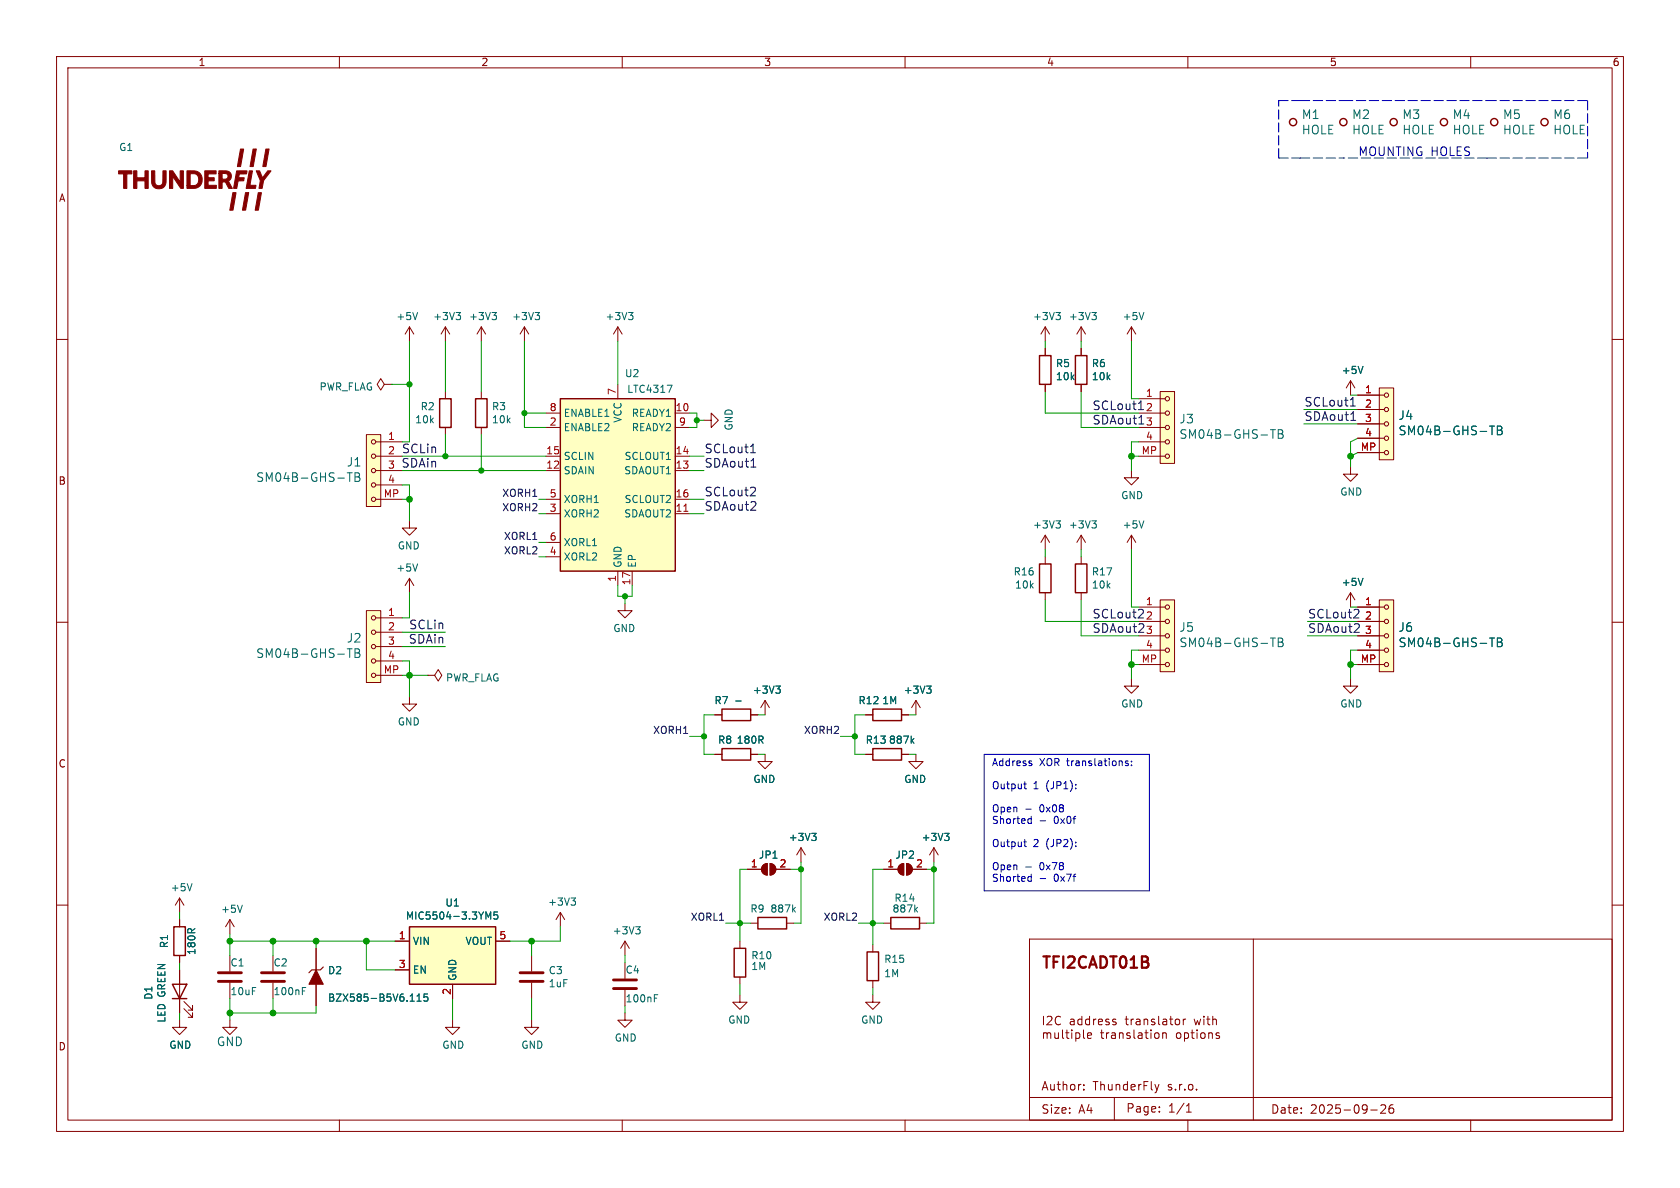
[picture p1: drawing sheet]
<svg xmlns="http://www.w3.org/2000/svg" width="297mm" height="210mm" viewBox="0 0 297 210" stroke-linecap="round" stroke-linejoin="round" font-family="sans-serif">
<g fill="none" stroke="#840000" stroke-width=".18">
<path d="M10 10h277v190h-277zM12 12h273v186h-273zM60 10v2M110 10v2M160 10v2M210 10v2M260 10v2M72.4 57.8l.8 1.3M72.4 57.8l-.8 1.3M72.4 57.8v2.5M78.7 57.8v2.5M78.7 57.8l-.7 1.3"/>
<path d="M78.7 57.8l.8 1.3M85.1 57.8v2.5M85.1 57.8l-.8 1.3M85.1 57.8l.8 1.3M92.7 57.8l-.8 1.3M92.7 57.8l.8 1.3M92.7 57.8v2.5M109.2 57.8l-.7 1.3M109.2 57.8l.8 1.3M109.2 57.8v2.5M10 60h2M78.7 69.2v1.3"/>
<path d="M78.7 75.6v1.2M85.1 69.2v1.3M85.1 75.6v1.2M124.5 74.3h1.2v-1.3l1.3 1.3-1.3 1.3v-1.3M285 60h2M72.4 92.1v1.2h-1.3l1.3 1.3 1.3-1.3h-1.3M10 110h2M285 110h2M132.1 153.7h2.5M134.9 153l.7-.3v2a1.02 1.02 0 0 1-.9-.6 1.02 1.02 0 0 1 .2-1.1zM136.1 152.7a1.02 1.02 0 0 1 1.1 1 1.02 1.02 0 0 1-1.1 1zM137.2 153.7h2.5"/>
<path d="M141.6 149.9l-.8 1.2M141.6 149.9l.8 1.2M141.6 149.9v2.5M156.2 153.7h2.5M159 153l.8-.3v2a1.02 1.02 0 0 1-1-.6 1.02 1.02 0 0 1 .2-1.1zM160.3 152.7a1.02 1.02 0 0 1 1 1 1.02 1.02 0 0 1-1 1zM161.3 153.7h2.5M10 160h2M130.8 175.9v1.3h-1.3l1.3 1.2 1.3-1.2h-1.3M130.8 166.4v1.2M130.8 172.7v1.3M132.7 163.2h1.3"/>
<path d="M139.1 163.2h1.2M156.2 163.2h1.3M162.6 163.2h1.2M182 166h103v32h-103zM184.5 179.7v1.5M185.1 179.8l.6-.1 .2 .1 .1 .3-1 1.1M187.5 179.8a.6 .6 0 0 0-.8 0 .6 .6 0 0 0-.2 .7M191.3 179.7v1.5M192.6 179.7v1.5M199.1 179.7v1.2M204.8 179.7v1.2M207 179.7v1.2"/>
<path d="M212.8 179.7v.1M213.5 179.7v1.2l.4 .3M214.4 179.7v1.5M221.6 166v32M285 160h2M60 198v2M110 198v2M160 198v2M182 194h103M184.5 182.6v1M185.1 182.8v.8M185.8 182.8v.8"/>
<path d="M186.5 183.4l.2 .2 .4-.2M187.1 182.6v1M187.8 183.4l.2 .2M188.6 183.4l.4 .2M189.3 180.2h.5l.1 1M189.5 182.6v1M190.2 182.6v1.5M190.9 183.3l-.3 .3-.4-.1M191.3 180.2h-.5l-.3 .2M191.5 183.4l.3 .2M191.6 192.6v.1M191.6 191.8v.1"/>
<path d="M192.3 183.4l.2 .2 .4-.1M192.6 180.2h-.4l-.3 .2M193.3 180.2v1M193.8 180.2h-.3l-.2 .2M194.8 183.4l.3 .2M194.9 180.5l-.2-.3h-.4l-.1 .7M195.6 182.6v1M196 180.2h-.3l-.2 .2M196.5 183.4l.2 .2 .5-.1M196.9 180.7h.4v.2l-.2 .3h-.3M197 182.6l.2 .2v.8M197 194v4"/>
<path d="M197.2 182.9l-.2 .1M197.3 180.2h-.4l-.2 .2M197.9 182.6v1M198.3 182.6l-.4 .1M198.5 182.8v.8M198.9 180.2h.6M199.8 183.4l-.2 .2-.4-.1M200 180.2v1M200.4 180.2h-.3l-.1 .2M200.5 183.4l.2 .2M200.9 180.2h.6v1M201.2 183.4l.2 .2 .5-.1"/>
<path d="M201.9 182.8v.8M202.3 180.3l.2-.1h.3l.1 1M202.3 180.2v1M202.6 183.4l.4 .2M203.5 182.6v1M204.1 183.3l.3 .3 .4-.1 .1-.2M204.1 180.2h-.3l-.3 .2M204.2 191.7l.3 1M204.5 192.7l-.1 .4M204.9 191.7l-.4 1M205 196.5v.1M205 195.7v.1"/>
<path d="M205.5 182.6v1M205.6 180.2h.6l.1 1M206.2 182.8v.8M206.8 180.2h.5M207.8 180.4l.2-.2 .5 .1v.6l-.1 .2M208.3 182.6l.4 .1 .1 .6-.3 .3-.4-.1-.1-.2M209.2 180.2v1M209.4 182.6h.4l.3 .3v.4l-.1 .2h-.6M209.4 182.6v1.5M209.6 180.2h-.3l-.1 .2M209.7 196.6h.9M209.7 195.5l.5-.4v1.5"/>
<path d="M210 198v2M210.5 182.6h.6M210.8 182.1v1.3l.3 .2M211.1 180.2l.3 1 .3-.8 .3 .8 .3-1M211.6 182.1v.1M211.6 182.6v1M212.4 182.6h.4l.2 .3v.4l-.2 .3-.4-.1-.1-.2v-.4zM212.8 180.2v1M213.3 180.2h.6M213.7 182.7l.2-.1h.4v1M213.7 182.6v1M214.4 180.3l.2-.1h.4v1"/>
<path d="M215.5 182.6h-.3l-.2 .2v.2l.5 .1v.4h-.5M242.3 196.2h1.2M244.1 195.4l.6-.1 .2 .1 .1 .3-1 1.1h1M246.3 195.3a.59 .59 0 0 0-.8 .6v.6l.2 .2 .4 .1 .2-.1 .1-.5-.1-.3h-.5l-.3 .3M260 198v2"/>
</g>
<path d="M77.7 70.5h2.1v5.1h-2.1zM84.1 70.5h2v5.1h-2zM129.8 167.6h2v5.1h-2zM134 162.2h5.1v2h-5.1zM157.5 162.2h5.1v2h-5.1z" fill="none" stroke="#840000" stroke-width=".25"/>
<g fill="#840000" stroke="#840000" stroke-width=".18">
<path d="M134.9 153l.7-.3v2a1.02 1.02 0 0 1-.9-.6 1.02 1.02 0 0 1 .2-1.1z"/>
<path d="M136.1 152.7a1.02 1.02 0 0 1 1.1 1 1.02 1.02 0 0 1-1.1 1z"/>
<path d="M159 153l.8-.3v2a1.02 1.02 0 0 1-1-.6 1.02 1.02 0 0 1 .2-1.1z"/>
<path d="M160.3 152.7a1.02 1.02 0 0 1 1 1 1.02 1.02 0 0 1-1 1z"/>
</g>
<g fill="none" stroke="#006464" stroke-width=".18">
<path d="M73.8 55.2l-.4 1.3M80.6 55.2h.8l-.4 .5M81.2 55.7l.2 .3v.3l-.2 .2M87 55.2h.8l-.5 .5M87.5 55.7l.3 .3v.3l-.3 .2M94.6 55.2h.8l-.4 .5M95.1 55.7l.3 .3v.3l-.3 .2M111.1 55.2h.8l-.4 .5M111.7 55.7l.2 .3v.3l-.2 .2M143.5 147.3h.8l-.4 .5M144 147.8l.3 .2v.3l-.3 .3M140.3 160.8l.3 .4"/>
<path d="M140.6 160.4l-.5 .5M161.8 160.8l.4 .4M162.2 160.4l-.5 .5"/>
</g>
<path d="M99.1 70.5h20.3v30.5h-20.3z" fill="#ffffc2"/>
<path d="M99.1 70.5h20.3v30.5h-20.3z" fill="none" stroke="#840000" stroke-width=".25"/>
<g fill="none" stroke="#840000" stroke-width=".18">
<path d="M96.5 73h2.6M96.5 75.6h2.6M109.2 67.9v2.6M119.4 73h2.5M119.4 75.6h2.5M96.5 80.6h2.6M96.5 83.2h2.6M96.5 88.3h2.6M96.5 90.8h2.6M96.5 95.9h2.6M96.5 98.4h2.6M119.4 80.6h2.5"/>
<path d="M119.4 83.2h2.5M119.4 88.3h2.5M119.4 90.8h2.5M109.2 101v2.5M111.8 101v2.5"/>
</g>
<path d="M120.9 90.4h.7" fill="none" stroke="#a90000" stroke-width=".18"/>
<path d="M118 68.1h.8l-.5 1.3" fill="none" stroke="#006464" stroke-width=".18"/>
<path d="M64.8 76.8h2.5v12.7h-2.5z" fill="#ffffc2"/>
<g fill="none" stroke="#840000" stroke-width=".18">
<path d="M184.8 57.8v2.5M184.8 57.8l-.8 1.3M184.8 57.8l.7 1.3M191.1 57.8v2.5M191.1 57.8l-.7 1.3M191.1 57.8l.8 1.3M64.8 76.8h2.5v12.7h-2.5zM66.4 78.1h4.7M67.9 67.9l-.6-1-.6 1 .6 1.1 .6-1.1h1.3M69.2 67.9h.1M184.8 61.6v1.3M184.8 67.9v1.3"/>
<path d="M191.1 61.6v1.3M191.1 67.9v1.3M66.4 80.6h4.7M66.4 83.2h4.7M66.4 85.7h4.7M66.4 88.3h4.7M184.8 94.6v2.6M184.8 98.4v1.3M184.8 94.6l-.8 1.3M184.8 94.6l.7 1.3M191.1 94.6l-.7 1.3M191.1 94.6l.8 1.3"/>
<path d="M191.1 94.6v2.6M191.1 98.4v1.3M75.6 119.4h1.2l.7-1 .6 1-.6 1-.7-1M75.6 119.4h.1M110.5 106.7v1.3h-1.3l1.3 1.2 1.3-1.2h-1.3M184.8 104.8v1.2M191.1 104.8v1.2M40.6 162.6l-.7 1.2M40.6 162.6l.8 1.2M40.6 162.6v2.5"/>
<circle cx="66" cy="78.1" r=".38"/>
<circle cx="66" cy="83.2" r=".38"/>
<circle cx="66" cy="80.6" r=".38"/>
<circle cx="66" cy="88.3" r=".38"/>
<circle cx="66" cy="85.7" r=".38"/>
</g>
<g fill="none" stroke="#006464" stroke-width=".18">
<path d="M186.7 55.2h.8l-.5 .5M187.2 55.7l.3 .3v.3l-.3 .2M193 55.2h.8l-.4 .5M193.6 55.7l.2 .3v.3l-.2 .2M61.4 83.6h.9M61.8 83.6v1.5M62.8 83.6h.5l.2 .1 .1 .3-.3 .3a.41 .41 0 0 1 .3 .4 .41 .41 0 0 1-.3 .4h-.5zM62.8 84.3h.5M186.7 92.1h.8l-.5 .5M187.2 92.6l.3 .2v.3l-.3 .2M193 92.1h.8l-.4 .5M193.6 92.6l.2 .2v.3l-.2 .2"/>
<path d="M42.8 160l-.4 1.3"/>
</g>
<g fill="#840000" stroke="#840000" stroke-width=".18">
<path d="M21 30.2h2.3v.5h-.9v2.6h-.5v-2.6h-.9z"/>
<path d="M23.6 30.2h.6v1.2h1.4v-1.2h.6v3.1h-.6v-1.3h-1.4v1.3h-.6z"/>
<path d="M26.8 30.2h.6v1.5a.78 .78 0 0 0 .3 1 .78 .78 0 0 0 1-.2l.1-2.3h.6v1.2a1.52 1.52 0 0 1-1.3 2 1.52 1.52 0 0 1-1.3-2z"/>
<path d="M30 30.2h.5l1.3 2 .1-2h.5v3.1h-.4l-1.5-2.1v2.1h-.5z"/>
<path d="M33.1 30.2h.6a1.61 1.61 0 0 1 2 1.5 1.61 1.61 0 0 1-2 1.6h-.6v-.5h.9a1.05 1.05 0 0 0 1.1-1.1 1.05 1.05 0 0 0-1.1-1h-.4v2.1h-.5z"/>
<path d="M36.2 30.2h2v.5h-1.4v.7h1.1v.6h-1.1v.8h1.4v.5h-2z"/>
<path d="M38.7 30.2h.6a1.12 1.12 0 0 1 1.6 1.2l-.5 .6 .7 1.3h-.7l-.6-1.1h-.5v1.1h-.6v-2.6h.6v1a.69 .69 0 0 0 1-.7 .79 .79 0 0 0-1-.3h-.6z"/>
<path d="M41.2 34.1h.5l-.5 2.8a.2 .2 0 0 1 0 .3 .2 .2 0 0 1-.3 0h-.3z"/>
<path d="M41.8 30.2h1.9l-.1 .5-1.3 .1-.1 .6h1l-.1 .6h-1l-.2 .8a.44 .44 0 0 1-.1 .4 .44 .44 0 0 1-.5 .1z"/>
<path d="M42.5 26.3h.6l-.6 3.1h-.5z"/>
<path d="M43.4 34.1h.6l-.6 3.1h-.5z"/>
<path d="M44.7 26.3h.6l-.5 3.1h-.6z"/>
<path d="M44.1 30.2h.5l-.4 2.6h1v.5h-1.7z"/>
<path d="M45.7 34.1h.5l-.5 3.1h-.6z"/>
<path d="M45.3 30.2h.6l.5 1.2 .9-1.2h.6l-.2 .4a3.6 3.6 0 0 0-1.2 2l-.2 .7h-.5l.2-1.4z"/>
<path d="M47 26.3h.6l-.5 2.6a.42 .42 0 0 1-.1 .5 .42 .42 0 0 1-.5 0z"/>
</g>
<path d="M183.8 62.9h2v5h-2zM190.1 62.9h2.1v5h-2.1zM183.8 99.7h2v5.1h-2zM190.1 99.7h2.1v5.1h-2.1z" fill="none" stroke="#840000" stroke-width=".25"/>
<path d="M72.4 163.8h15.2v10.2h-15.2z" fill="#ffffc2"/>
<path d="M72.4 163.8h15.2v10.2h-15.2z" fill="none" stroke="#840000" stroke-width=".25"/>
<g fill="none" stroke="#840000" stroke-width=".18">
<path d="M72.4 123.2v1.3h-1.3l1.3 1.2 1.3-1.2h-1.3M69.8 166.4h2.6M69.8 171.5h2.6M80 174v2.5M87.6 166.4h2.6M94 168.9v2.8M94 173.7v2.8M99.1 161.3l-.8 1.3M99.1 161.3l.7 1.3M99.1 161.3v2.5M110.5 179.1v1.2h1.3l-1.3 1.3-1.3-1.3h1.3M110.5 166.4l-.8 1.2"/>
<path d="M110.5 166.4l.8 1.2M110.5 166.4v2.5M110.5 170.2v2.8M110.5 175v2.8M80 180.3v1.3h1.3l-1.3 1.3-1.3-1.3h1.3M94 180.3v1.3h1.2l-1.2 1.3-1.3-1.3h1.3"/>
</g>
<path d="M101 158.7h.7l-.4 .5M101.5 159.2l.2 .3v.3l-.2 .2M85.9 161.2l.4 .9 .5-.9v1.3M88 161.2h-.6l-.1 .6 .2-.1 .4 .1 .1 .1v.5l-.2 .1-.5-.1M112.4 163.8h.8l-.5 .5M112.9 164.3l.3 .3v.3l-.3 .2M115.7 176.4h.4M115.7 175.8h.6" fill="none" stroke="#006464" stroke-width=".18"/>
<path d="M91.9 172h4.1M91.9 173.5h4.1M108.5 173.2h4M108.5 174.8h4" fill="none" stroke="#840000" stroke-width=".51"/>
<path d="M64.8 108h2.5v12.7h-2.5z" fill="#ffffc2"/>
<g fill="none" stroke="#840000" stroke-width=".18">
<path d="M64.8 108h2.5v12.7h-2.5zM66.4 109.2h4.7M66.4 111.8h4.7M66.4 114.3h4.7M66.4 116.8h4.7M66.4 119.4h4.7M72.4 102.2l.8 1.3M72.4 102.2l-.8 1.3M72.4 102.2v2.6M126.4 133.4h1.2M126.4 126.4h1.2M132.7 133.4h1.3"/>
<path d="M132.7 126.4h1.3M135.3 133.4v1.2h-1.3l1.3 1.3 1.2-1.3h-1.2M135.3 123.8l-.8 1.3M135.3 123.8l.7 1.3M135.3 123.8v2.6M153 133.4h1.3M153 126.4h1.3M159.4 133.4h1.3M159.4 126.4h1.3M161.9 133.4v1.2h-1.2l1.2 1.3 1.3-1.3h-1.3M161.9 123.8l-.7 1.3M161.9 123.8l.8 1.3"/>
<path d="M161.9 123.8v2.6M31.7 158.8v2.5M31.7 158.8l-.7 1.2M31.7 158.8l.8 1.2M31.7 162.6v1.2M31.7 168.9v1.3M31.7 171.5v7.6M32.5 178.3l1.5 1.5v-.7v.7h-.7M32.5 177l1.5 1.6v-.8v.8h-.7M40.6 168.9v2.8M40.6 173.7v2.8M48.3 168.9v2.8"/>
<path d="M48.3 173.7v2.8M55.9 167.6v3.9M55.9 174v3.8M154.3 175.9v1.3h-1.3l1.3 1.2 1.3-1.2h-1.3M154.3 167v1.3M154.3 173.4v1.2M31.7 180.3v1.3h1.3l-1.3 1.3-1.2-1.3h1.2M40.6 180.3v1.3h1.3l-1.3 1.3-1.2-1.3h1.2"/>
<circle cx="66" cy="114.3" r=".38"/>
<circle cx="66" cy="119.4" r=".38"/>
<circle cx="66" cy="111.8" r=".38"/>
<circle cx="66" cy="109.2" r=".38"/>
<circle cx="66" cy="116.8" r=".38"/>
</g>
<g fill="none" stroke="#006464" stroke-width=".18">
<path d="M73.8 99.7l-.4 1.3M61.4 114.7h.9M61.8 114.7v1.5M62.8 114.7h.5l.2 .1 .1 .3-.3 .3a.41 .41 0 0 1 .3 .4 .41 .41 0 0 1-.3 .4h-.5zM62.8 115.4h.5M130.1 123.9h.9M137.1 121.3h.8l-.4 .5M137.7 121.8l.2 .2v.3l-.2 .3M161.2 130.9l.4 .5M161.6 130.5l-.5 .5M163.8 121.3h.8l-.4 .5M164.4 121.8l.2 .2v.3l-.2 .3"/>
<path d="M33.9 156.2l-.4 1.3M53.5 175.2h.4M53.5 174.6h.6M72.5 177h.7M73.7 177h.7M73.7 176.1l.4-.4v1.3M75.6 175.7h-.6l-.1 .6 .2-.1 .4 .1 .2 .1-.1 .5-.2 .1-.5-.1"/>
</g>
<path d="M57.1 170.9l-.5 .6h-1.5l-.5 .5" fill="none" stroke="#840000" stroke-width=".2"/>
<path d="M55.9 171.5l1.2 2.5h-2.5z" fill="#840000" stroke="#840000" stroke-width=".18"/>
<path d="M38.6 172h4.1M38.6 173.5h4.1M46.2 172h4.1M46.2 173.5h4.1" fill="none" stroke="#840000" stroke-width=".51"/>
<g fill="none" stroke="#840000" stroke-width=".25">
<path d="M127.6 125.3h5.1v2.1h-5.1zM127.6 132.3h5.1v2.1h-5.1zM154.3 132.3h5.1v2.1h-5.1zM154.3 125.3h5.1v2.1h-5.1zM30.5 174h2.5l-1.3 2.5zM30.5 176.5h2.5M30.7 163.8h2.1v5.1h-2.1zM153.3 168.3h2v5.1h-2z"/>
<circle cx="255.3" cy="21.6" r=".63"/>
</g>
<path d="M205.1 69.2h2.5v12.7h-2.5z" fill="#ffffc2"/>
<g fill="none" stroke="#840000" stroke-width=".18">
<path d="M200 57.8l-.7 1.3M200 57.8l.8 1.3M200 57.8v2.5M201.3 70.5h4.7M201.3 73h4.7M201.3 75.6h4.7M201.3 78.1h4.7M205.1 69.2h2.5v12.7h-2.5zM238.8 67.3v2.6M238.8 67.3l-.8 1.3M238.8 67.3l.7 1.3M200 83.2v1.3h1.3l-1.3 1.2-1.2-1.2h1.2"/>
<path d="M200 94.6v2.6M200 94.6l-.7 1.3M200 94.6l.8 1.3M201.3 80.6h4.7M238.8 82.6v1.2h1.2l-1.2 1.3-1.3-1.3h1.3M238.8 104.8l-.8 1.2M238.8 104.8l.7 1.2M238.8 104.8v2.5M200 120v1.3h1.3l-1.3 1.3-1.2-1.3h1.2M238.8 120v1.3h1.2l-1.2 1.3-1.3-1.3h1.3"/>
<circle cx="206.4" cy="70.5" r=".38"/>
<circle cx="206.4" cy="75.6" r=".38"/>
<circle cx="206.4" cy="73" r=".38"/>
<circle cx="206.4" cy="78.1" r=".38"/>
<circle cx="206.4" cy="80.6" r=".38"/>
</g>
<path d="M202.2 55.2l-.4 1.3M224.6 76h.9M225 76v1.5M226 76h.5l.2 .1 .1 .3-.3 .3a.41 .41 0 0 1 .4 .4 .41 .41 0 0 1-.3 .4h-.6zM226 76.7h.5M241 64.8l-.5 1.2M202.2 92.1l-.4 1.2M241 102.2l-.5 1.3" fill="none" stroke="#006464" stroke-width=".18"/>
<g fill="none" stroke="#840000" stroke-width=".25">
<circle cx="264.2" cy="21.6" r=".63"/>
<circle cx="273" cy="21.6" r=".63"/>
</g>
<path d="M205.1 106h2.5v12.7h-2.5z" fill="#ffffc2"/>
<g fill="none" stroke="#840000" stroke-width=".18">
<path d="M201.3 107.3h4.7M201.3 109.9h4.7M201.3 112.4h4.7M201.3 114.9h4.7M201.3 117.5h4.7M205.1 106h2.5v12.7h-2.5z"/>
<circle cx="206.4" cy="109.9" r=".38"/>
<circle cx="206.4" cy="112.4" r=".38"/>
<circle cx="206.4" cy="117.5" r=".38"/>
<circle cx="206.4" cy="107.3" r=".38"/>
<circle cx="206.4" cy="114.9" r=".38"/>
</g>
<path d="M224.6 112.8h.9M225 112.8v1.5M226 112.8h.5l.2 .1 .1 .3-.3 .3a.41 .41 0 0 1 .4 .4 .41 .41 0 0 1-.3 .4h-.6zM226 113.5h.5" fill="none" stroke="#006464" stroke-width=".18"/>
<circle cx="237.5" cy="21.6" r=".63" fill="none" stroke="#840000" stroke-width=".25"/>
<path d="M243.8 106h2.6v12.7h-2.6z" fill="#ffffc2"/>
<g fill="none" stroke="#840000" stroke-width=".18">
<path d="M240 107.3h4.7M240 109.9h4.7M240 112.4h4.7M240 114.9h4.7M240 117.5h4.7M243.8 106h2.6v12.7h-2.6z"/>
<circle cx="245.1" cy="114.9" r=".38"/>
<circle cx="245.1" cy="112.4" r=".38"/>
<circle cx="245.1" cy="117.5" r=".38"/>
<circle cx="245.1" cy="107.3" r=".38"/>
<circle cx="245.1" cy="109.9" r=".38"/>
</g>
<path d="M263.3 112.8h.9M263.8 112.8v1.5M264.7 112.8h.5l.2 .1 .1 .3-.3 .3a.41 .41 0 0 1 .4 .4 .41 .41 0 0 1-.3 .4h-.6zM264.7 113.5h.5" fill="none" stroke="#006464" stroke-width=".18"/>
<path d="M243.8 68.6h2.6v12.7h-2.6z" fill="#ffffc2"/>
<g fill="none" stroke="#840000" stroke-width=".18">
<path d="M184.8 61.6v1.3M184.8 67.9v1.3M191.1 61.6v1.3M191.1 67.9v1.3M240 69.9h4.7M240 72.4h4.7M240 74.9h4.7M240 77.5h4.7M243.8 68.6h2.6v12.7h-2.6zM240 80h4.7M240 107.3h3.8M240 109.9h3.8"/>
<path d="M240 112.4h3.8M240 114.9h3.8M240 117.5h3.8M126.4 133.4h1.2M126.4 126.4h1.2M132.7 133.4h1.3M132.7 126.4h1.3M153 133.4h1.3M153 126.4h1.3M159.4 133.4h1.3M159.4 126.4h1.3M132.1 153.7h2.5"/>
<path d="M137.2 153.7h2.5M156.2 153.7h2.5M161.3 153.7h2.5M165.1 149.9l-.8 1.2M165.1 149.9l.8 1.2M165.1 149.9v2.5M31.7 162.6v1.2M31.7 168.9v1.3M31.7 171.5v2.5M31.7 176.5v2.6M55.9 167.6v3.9M55.9 174v3.8"/>
<path d="M69.8 166.4h2.6M69.8 171.5h2.6M80 174v2.5M87.6 166.4h2.6"/>
<circle cx="245.1" cy="74.9" r=".38"/>
<circle cx="245.1" cy="72.4" r=".38"/>
<circle cx="245.1" cy="69.9" r=".38"/>
<circle cx="245.1" cy="77.5" r=".38"/>
<circle cx="245.1" cy="80" r=".38"/>
</g>
<g fill="none" stroke="#006464" stroke-width=".18">
<path d="M241 64.8l-.5 1.2M263.3 75.3h.9M263.8 75.3v1.5M264.7 75.3h.5l.2 .2 .1 .3-.3 .2a.41 .41 0 0 1 .4 .4 .41 .41 0 0 1-.3 .4h-.6zM264.7 76h.5M241 102.2l-.5 1.3M263.3 112.8h.9M263.8 112.8v1.5M264.7 112.8h.5l.2 .1 .1 .3-.3 .3a.41 .41 0 0 1 .4 .4 .41 .41 0 0 1-.3 .4h-.6zM264.7 113.5h.5M130.1 123.9h.9M137.1 121.3h.8l-.4 .5"/>
<path d="M137.7 121.8l.2 .2v.3l-.2 .3M161.2 130.9l.4 .5M161.6 130.5l-.5 .5M163.8 121.3h.8l-.4 .5M164.4 121.8l.2 .2v.3l-.2 .3M143.5 147.3h.8l-.4 .5M144 147.8l.3 .2v.3l-.3 .3M167 147.3h.8l-.4 .5M167.5 147.8l.3 .2v.3l-.3 .3M72.5 177h.7M73.7 177h.7M73.7 176.1l.4-.4v1.3"/>
<path d="M75.6 175.7h-.6l-.1 .6 .2-.1 .4 .1 .2 .1-.1 .5-.2 .1-.5-.1M85.9 161.2l.4 .9 .5-.9v1.3M88 161.2h-.6l-.1 .6 .2-.1 .4 .1 .1 .1v.5l-.2 .1-.5-.1"/>
</g>
<g fill="none" stroke="#840000" stroke-width=".25">
<circle cx="228.6" cy="21.6" r=".63"/>
<circle cx="246.4" cy="21.6" r=".63"/>
</g>
<g fill="none" stroke="#0f0f0f" stroke-width=".18">
<path d="M133 78.7l.1-.2v1.5M201.3 72.4h.8M201.3 75h.9M201.6 71.1l.1-.2v1.5M238.7 71.8h.9M238.8 74.3h.9M239 70.5l.2-.2v1.5M132.7 80h.9M132.7 90.2h.9M132.8 82.6h.8M133.3 86.1l.3 .3-.1 .4-.9 .9h1M133.6 88.8v.5"/>
<path d="M201.3 111.8h.9M201.8 107.7l.2 .1M202.1 108.4l-.9 .8h.9M239.4 111.8h.9M239.9 107.7l.3 .3v.4l-.9 .8h.9M240.2 110.4v.5"/>
</g>
<g fill="none" stroke="#0000c2" stroke-width=".18">
<path d="M174 133.4h29.2v24.1h-29.2zM181 138.6h.5M181.2 138.2v1.1l.3 .1M182.3 134.9l.1 .2-.1 .3M182.3 134.5l.1 .1M190.2 139.3v.1M190.2 138.7v.1M199.4 134.6l-.3-.1-.2 .2 .1 .2 .4 .1v.3h-.5M200 135.2v.2M200 134.6v.1M181 148.8h.5M181.2 148.4v1.1l.3 .2"/>
<path d="M181.3 143h1M181.3 153.3h1M182 144.7l.3 .1M182 154.9l.3 .1M182.3 144.3v1.3M182.3 154.5v1.3M182.3 145.5l-.3 .1M182.3 155.7l-.3 .1M183.9 145.1h1M183.9 155.3h1M190.2 149.5v.2M190.2 148.9v.1"/>
</g>
<path d="M226.1 17.8h3.8M229.9 17.8h7.6M237.5 17.8h25.4M262.9 17.8h17.8M280.7 17.8v10.1M226.1 27.9v-10.1M226.1 27.9h3.8M229.9 27.9h7.6M262.9 27.9h-25.4M262.9 27.9h17.8" fill="none" stroke="#0000c2" stroke-width=".18" stroke-dasharray="1.7 .6"/>
<g fill="none" stroke="#009600" stroke-width=".18">
<path d="M69.2 67.9h3.2M72.4 60.3v17.8M78.7 60.3v8.9M78.7 76.8v3.8M85.1 60.3v8.9M85.1 76.8v6.4M92.7 60.3v15.3h3.8M92.7 73h3.8M109.2 60.3v7.6M121.9 73h1.3v2.6h-1.3M123.2 74.3h1.3M184.8 69.2v3.8h16.5"/>
<path d="M184.8 60.3v1.3M191.1 60.3v1.3M191.1 69.2v6.4h10.2M200 60.3v10.2M201.3 78.1h-1.3v5.1M230.5 74.9h9.5M230.5 72.4h9.5M238.8 69.9h1.2M240 77.5l-1.2 .6v4.5M71.1 85.7h1.3v6.4M71.1 80.6h25.4M71.1 83.2h25.4"/>
<path d="M71.1 88.3h1.3M95.2 95.9h1.3M95.2 90.8h1.3M95.2 88.3h1.3M95.2 98.4h1.3M121.9 90.8h2.6M121.9 80.6h2.6M121.9 83.2h2.6M121.9 88.3h2.6M184.8 97.2v1.2M191.1 97.2v1.2M200 97.2v10.1"/>
<path d="M200 80.6h1.3M240 80l-1.2 .6M71.1 116.8h1.3v6.4M71.1 119.4h4.5M71.1 111.8h7.6M71.1 114.3h7.6M72.4 104.8v4.4h-1.3M109.2 103.5v1.9h2.6v-1.9M110.5 105.4v1.3M184.8 106v3.9h16.5M191.1 106v6.4h10.2M200 117.5h1.3"/>
<path d="M201.3 114.9h-1.3v5.1M231.1 109.9h8.9M231.1 112.4h8.9M238.8 117.5h1.2M240 114.9h-1.2v5.1M121.9 130.2h2.6M126.4 126.4h-1.9v7h1.9M134 133.4h1.3M134 126.4h1.3M148.6 130.2h2.5M153 126.4h-1.9v7h1.9M160.7 133.4h1.2"/>
<path d="M160.7 126.4h1.2M132.1 153.7h-1.3v12.7M139.7 153.7h1.9M141.6 152.4v10.8h-1.3M156.2 153.7h-1.9v13.3M163.8 153.7h1.3M165.1 152.4v10.8h-1.3M31.7 161.3v1.3M31.7 170.2v1.3M31.7 179.1v1.2M40.6 165.1v3.8M40.6 176.5v3.8"/>
<path d="M40.6 166.4h29.2M48.3 166.4v2.5M48.3 176.5v2.6M55.9 177.8v1.3h-15.3M55.9 166.4v1.2M64.8 166.4v5.1h5M80 176.5v3.8M94 166.4v2.5M94 176.5v3.8M99.1 163.8v2.6h-8.9M110.5 168.9v1.3M110.5 177.8v1.3"/>
<path d="M128.3 163.2h4.4M130.8 174v1.9M151.8 163.2h4.4M154.3 174.6v1.3"/>
</g>
<g fill="#009600" stroke="#009600" stroke-width=".18">
<circle cx="238.8" cy="117.5" r=".51"/>
<circle cx="200" cy="80.6" r=".51"/>
<circle cx="238.8" cy="80.6" r=".51"/>
<circle cx="165.1" cy="153.7" r=".46"/>
<circle cx="200" cy="117.5" r=".51"/>
<circle cx="92.7" cy="73" r=".46"/>
<circle cx="124.5" cy="130.2" r=".46"/>
<circle cx="110.5" cy="105.4" r=".46"/>
<circle cx="151.1" cy="130.2" r=".46"/>
<circle cx="123.2" cy="74.3" r=".46"/>
<circle cx="72.4" cy="67.9" r=".46"/>
<circle cx="78.7" cy="80.6" r=".46"/>
<circle cx="72.4" cy="88.3" r=".51"/>
<circle cx="85.1" cy="83.2" r=".46"/>
<circle cx="154.3" cy="163.2" r=".46"/>
<circle cx="141.6" cy="153.7" r=".46"/>
<circle cx="130.8" cy="163.2" r=".46"/>
<circle cx="40.6" cy="179.1" r=".51"/>
<circle cx="48.3" cy="166.4" r=".51"/>
<circle cx="40.6" cy="166.4" r=".51"/>
<circle cx="48.3" cy="179.1" r=".51"/>
<circle cx="55.9" cy="166.4" r=".51"/>
<circle cx="64.8" cy="166.4" r=".51"/>
<circle cx="72.4" cy="119.4" r=".51"/>
<circle cx="94" cy="166.4" r=".51"/>
</g>
<text font-size="2.8" fill="#840000" x="184" y="171.8">TFI2CADT01B</text>
<g font-size="2.1" fill="#006464">
<text x="230.1" y="21.2">M1</text>
<text x="230.1" y="24">HOLE</text>
<text x="238.9" y="21.2">M2</text>
<text x="238.9" y="24">HOLE</text>
<text x="247.8" y="21.2">M3</text>
<text x="247.8" y="24">HOLE</text>
<text x="256.7" y="21.2">M4</text>
<text x="256.7" y="24">HOLE</text>
<text x="265.6" y="21.2">M5</text>
<text x="265.6" y="24">HOLE</text>
<text x="274.5" y="21.2">M6</text>
<text x="274.5" y="24">HOLE</text>
<text x="208.4" y="75.1">J3</text>
<text x="208.4" y="77.8">SM04B-GHS-TB</text>
<text x="247.1" y="74.4">J4</text>
<text x="247.1" y="77.1">SM04B-GHS-TB</text>
<text x="61.2" y="82.7">J1</text>
<text x="45.2" y="85.4">SM04B-GHS-TB</text>
<text x="61.2" y="113.8">J2</text>
<text x="208.4" y="111.9">J5</text>
<text x="247.1" y="111.9">J6</text>
<text x="45.2" y="116.5">SM04B-GHS-TB</text>
<text x="208.4" y="114.6">SM04B-GHS-TB</text>
<text x="247.1" y="114.6">SM04B-GHS-TB</text>
<text x="38.2" y="185.1">GND</text>
</g>
<text font-size="2.1" fill="#0000c2" x="240" y="27.7">MOUNTING HOLES</text>
<g font-size="2.1" fill="#0f0f0f">
<text x="230.5" y="72">SCLout1</text>
<text x="193" y="75.1">SDAout1</text>
<text x="230.5" y="74.5">SDAout1</text>
<text x="70.9" y="82.8">SDAin</text>
<text x="124.5" y="82.8">SDAout1</text>
<text x="124.5" y="80.2">SCLout1</text>
<text x="124.5" y="87.8">SCLout2</text>
<text x="124.5" y="90.4">SDAout2</text>
<text x="72.2" y="113.9">SDAin</text>
<text x="72.3" y="111.3">SCLin</text>
<text x="193" y="112">SDAout2</text>
<text x="231.1" y="112">SDAout2</text>
</g>
<g font-size="2.1" fill="#009600">
<text x="193" y="72.6">SCLout1</text>
<text x="71" y="80.2">SCLin</text>
<text x="193" y="109.4">SCLout2</text>
<text x="231.1" y="109.4">SCLout2</text>
</g>
<g font-size="2.1" fill="#840000">
<text x="184" y="182.7">I2C</text>
<text x="189" y="182.7">address</text>
<text x="199" y="182.7">translator</text>
<text x="184" y="193">Author:</text>
<text x="184" y="197.1">Size:</text>
<text x="190.7" y="197.1">A4</text>
<text x="193.2" y="193">ThunderFly</text>
<text x="199" y="196.9">Page:</text>
<text x="206.5" y="193">s.r.o.</text>
<text x="206.5" y="196.9">1/1</text>
<text x="224.6" y="197.1">Date:</text>
<text x="231.6" y="197.1">2025-09-26</text>
</g>
<g font-size="1.8" fill="#840000">
<text x="35" y="11.9">1</text>
<text x="85" y="11.9">2</text>
<text x="135" y="11.9">3</text>
<text x="185" y="11.9">4</text>
<text x="235" y="11.9">5</text>
<text x="285" y="11.9">6</text>
<text x="10.3" y="35.9">A</text>
<text x="10.3" y="85.9">B</text>
<text x="10.3" y="135.9">C</text>
<text x="10.3" y="185.9">D</text>
</g>
<g font-size="1.8" fill="#006464">
<text x="21" y="26.9">G1</text>
<text x="70" y="56.8">+5V</text>
<text x="76.5" y="56.8">+3V3</text>
<text x="82.8" y="56.8">+3V3</text>
<text x="90.4" y="56.8">+3V3</text>
<text x="107" y="56.8">+3V3</text>
<text x="182.5" y="56.8">+3V3</text>
<text x="188.9" y="56.8">+3V3</text>
<text x="198.4" y="56.8">+5V</text>
<text x="186.6" y="65.1">R5</text>
<text x="192.9" y="65.1">R6</text>
<text x="56.4" y="69.2">PWR_FLAG</text>
<text x="110.4" y="66.9">U2</text>
<text x="110.8" y="69.6">LTC4317</text>
<text x="186.6" y="67.4">10k</text>
<text x="192.9" y="67.4">10k</text>
<text x="237.1" y="66.3">+5V</text>
<text x="73.3" y="75">10k</text>
<text x="74.3" y="72.7">R2</text>
<text x="86.9" y="72.7">R3</text>
<text x="86.9" y="75">10k</text>
<text x="99.6" y="73.9">ENABLE1</text>
<text x="99.6" y="76.4">ENABLE2</text>
<text x="110.1" y="74.8" transform="rotate(-90 110.1 74.8)">VCC</text>
<text x="111.6" y="73.9">READY1</text>
<text x="111.6" y="76.4">READY2</text>
<text x="129.7" y="76.2" transform="rotate(-90 129.7 76.2)">GND</text>
<text x="99.6" y="81.5">SCLIN</text>
<text x="110.3" y="81.5">SCLOUT1</text>
<text x="99.6" y="84">SDAIN</text>
<text x="99.6" y="89.1">XORH1</text>
<text x="110.3" y="84">SDAOUT1</text>
<text x="110.3" y="89.1">SCLOUT2</text>
<text x="198.1" y="88.4">GND</text>
<text x="236.9" y="87.8">GND</text>
<text x="99.6" y="91.7">XORH2</text>
<text x="110.3" y="91.7">SDAOUT2</text>
<text x="182.5" y="93.6">+3V3</text>
<text x="188.9" y="93.6">+3V3</text>
<text x="198.4" y="93.6">+5V</text>
<text x="70" y="101.2">+5V</text>
<text x="70.2" y="97.3">GND</text>
<text x="99.6" y="96.7">XORL1</text>
<text x="99.6" y="99.3">XORL2</text>
<text x="110.1" y="100.5" transform="rotate(-90 110.1 100.5)">GND</text>
<text x="112.6" y="100.5" transform="rotate(-90 112.6 100.5)">EP</text>
<text x="179.1" y="101.9">R16</text>
<text x="192.9" y="101.9">R17</text>
<text x="179.3" y="104.2">10k</text>
<text x="192.9" y="104.2">10k</text>
<text x="237.1" y="103.8">+5V</text>
<text x="108.3" y="111.9">GND</text>
<text x="78.7" y="120.7">PWR_FLAG</text>
<text x="126.2" y="124.7">R7</text>
<text x="133" y="122.8">+3V3</text>
<text x="151.7" y="124.7">R12</text>
<text x="155.9" y="124.7">1M</text>
<text x="159.7" y="122.8">+3V3</text>
<text x="198.1" y="125.3">GND</text>
<text x="236.9" y="125.3">GND</text>
<text x="70.2" y="128.4">GND</text>
<text x="126.8" y="131.7">R8</text>
<text x="130.1" y="131.7">180R</text>
<text x="152.9" y="131.7">R13</text>
<text x="157.1" y="131.7">887k</text>
<text x="133.1" y="138.6">GND</text>
<text x="159.8" y="138.6">GND</text>
<text x="139.3" y="148.9">+3V3</text>
<text x="162.8" y="148.9">+3V3</text>
<text x="134.1" y="152">JP1</text>
<text x="158.2" y="152">JP2</text>
<text x="30.1" y="157.8">+5V</text>
<text x="39" y="161.6">+5V</text>
<text x="78.6" y="160.5">U1</text>
<text x="96.8" y="160.3">+3V3</text>
<text x="132.6" y="161.5">R9</text>
<text x="136.1" y="161.5">887k</text>
<text x="157.7" y="161.5">887k</text>
<text x="158" y="159.6">R14</text>
<text x="29.9" y="167.7" transform="rotate(-90 29.9 167.7)">R1</text>
<text x="71.7" y="162.8">MIC5504-3.3YM5</text>
<text x="72.9" y="167.2">VIN</text>
<text x="82.2" y="167.2">VOUT</text>
<text x="108.2" y="165.4">+3V3</text>
<text x="34.7" y="168.9" transform="rotate(-90 34.7 168.9)">180R</text>
<text x="40.6" y="171">C1</text>
<text x="48.3" y="171">C2</text>
<text x="57.9" y="172.4">D2</text>
<text x="72.9" y="172.3">EN</text>
<text x="80.9" y="173.5" transform="rotate(-90 80.9 173.5)">GND</text>
<text x="96.9" y="172.4">C3</text>
<text x="110.5" y="172.3">C4</text>
<text x="132.7" y="171.7">1M</text>
<text x="132.7" y="169.8">R10</text>
<text x="156.2" y="172.9">1M</text>
<text x="156.2" y="170.4">R15</text>
<text x="27.1" y="176.8" transform="rotate(-90 27.1 176.8)">D1</text>
<text x="40.6" y="176.1">10uF</text>
<text x="48.3" y="176.1">100nF</text>
<text x="57.9" y="177.3">BZX585-B5V6.115</text>
<text x="96.9" y="174.7">1uF</text>
<text x="110.5" y="177.4">100nF</text>
<text x="29.4" y="180.9" transform="rotate(-90 29.4 180.9)">LED GREEN</text>
<text x="29.8" y="185.6">GND</text>
<text x="78.1" y="185.6">GND</text>
<text x="92.1" y="185.6">GND</text>
<text x="108.6" y="184.3">GND</text>
<text x="128.6" y="181.2">GND</text>
<text x="152.1" y="181.2">GND</text>
</g>
<g font-size="1.8" fill="#a90000">
<text x="109" y="69.9" transform="rotate(-90 109 69.9)">7</text>
<text x="202.5" y="70.2">1</text>
<text x="241.2" y="69.6">1</text>
<text x="68.5" y="77.9">1</text>
<text x="97.1" y="72.8">8</text>
<text x="97.1" y="75.3">2</text>
<text x="119.3" y="72.8">10</text>
<text x="119.9" y="75.3">9</text>
<text x="202.5" y="72.8">2</text>
<text x="202.5" y="75.3">3</text>
<text x="202.5" y="77.9">4</text>
<text x="241.2" y="72.1">2</text>
<text x="241.2" y="74.7">3</text>
<text x="241.2" y="77.2">4</text>
<text x="68.5" y="80.4">2</text>
<text x="68.5" y="82.9">3</text>
<text x="96.5" y="80.4">15</text>
<text x="96.5" y="82.9">12</text>
<text x="119.3" y="80.4">14</text>
<text x="119.3" y="82.9">13</text>
<text x="201.7" y="80.4">MP</text>
<text x="240.5" y="79.8">MP</text>
<text x="67.8" y="88">MP</text>
<text x="68.5" y="85.5">4</text>
<text x="97.1" y="88">5</text>
<text x="119.3" y="88">16</text>
<text x="97.1" y="90.6">3</text>
<text x="97.1" y="95.6">6</text>
<text x="119.3" y="90.6">11</text>
<text x="97.1" y="98.2">4</text>
<text x="109" y="102.9" transform="rotate(-90 109 102.9)">1</text>
<text x="111.5" y="103.5" transform="rotate(-90 111.5 103.5)">17</text>
<text x="202.5" y="107.1">1</text>
<text x="241.2" y="107.1">1</text>
<text x="68.5" y="109">1</text>
<text x="68.5" y="111.5">2</text>
<text x="241.2" y="109.6">2</text>
<text x="241.2" y="112.1">3</text>
<text x="67.8" y="119.1">MP</text>
<text x="68.5" y="114">3</text>
<text x="68.5" y="116.6">4</text>
<text x="201.7" y="117.2">MP</text>
<text x="202.5" y="114.7">4</text>
<text x="240.5" y="117.2">MP</text>
<text x="241.2" y="114.7">4</text>
<text x="132.6" y="153.4">1</text>
<text x="137.7" y="153.4">2</text>
<text x="156.8" y="153.4">1</text>
<text x="161.9" y="153.4">2</text>
<text x="70.4" y="166.1">1</text>
<text x="88.2" y="166.1">5</text>
<text x="70.4" y="171.2">3</text>
<text x="79.8" y="176" transform="rotate(-90 79.8 176)">2</text>
</g>
<g font-size="1.8" fill="#0f0f0f">
<text x="88.7" y="87.9">XORH1</text>
<text x="88.7" y="90.5">XORH2</text>
<text x="89" y="95.5">XORL1</text>
<text x="89" y="98.1">XORL2</text>
<text x="202.5" y="109.6">2</text>
<text x="202.5" y="112.1">3</text>
<text x="115.4" y="129.8">XORH1</text>
<text x="142" y="129.8">XORH2</text>
<text x="122" y="162.8">XORL1</text>
<text x="145.5" y="162.8">XORL2</text>
</g>
<g font-size="1.8" fill="#0000c2">
<text x="175.3" y="135.5">Address</text>
<text x="183.7" y="135.5">XOR translations:</text>
<text x="175.3" y="139.6">Output</text>
<text x="175.3" y="143.7">Open</text>
<text x="182.7" y="139.6">1</text>
<text x="183.9" y="143.7">0x08</text>
<text x="185" y="139.6">(JP1):</text>
<text x="175.3" y="145.7">Shorted</text>
<text x="175.3" y="149.8">Output</text>
<text x="182.7" y="149.8">2</text>
<text x="185" y="149.8">(JP2):</text>
<text x="186.4" y="145.7">0x0f</text>
<text x="175.3" y="153.9">Open</text>
<text x="175.3" y="156">Shorted</text>
<text x="183.9" y="153.9">0x78</text>
<text x="186.4" y="156">0x7f</text>
</g>
</svg>
